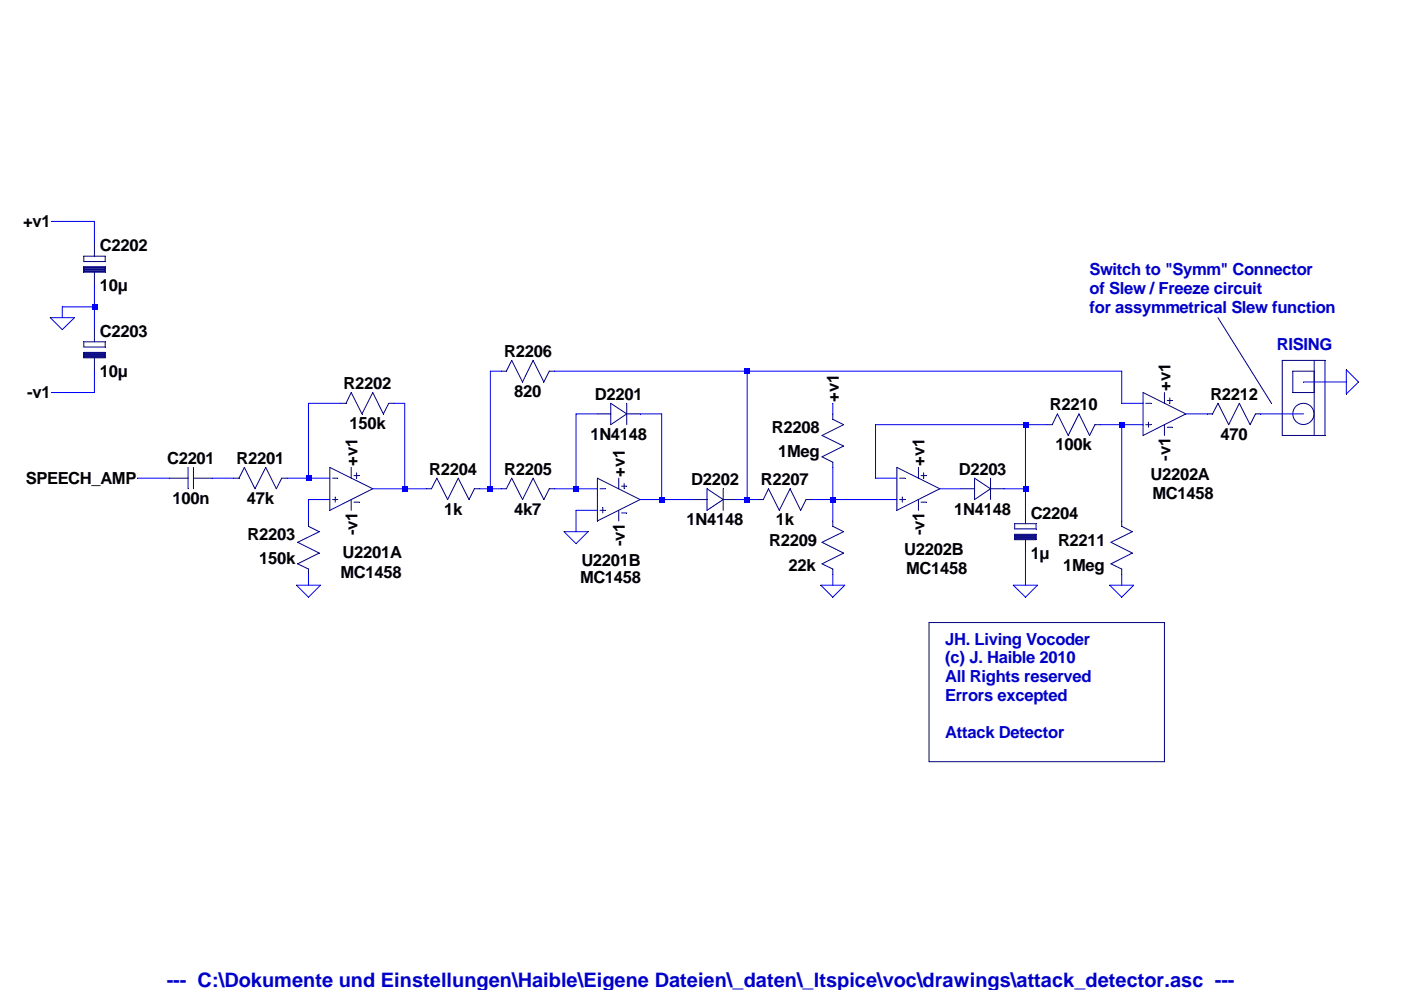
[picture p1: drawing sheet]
<svg xmlns="http://www.w3.org/2000/svg" width="297mm" height="210mm" viewBox="0 0 297 210" stroke-linecap="round" stroke-linejoin="round" font-family="sans-serif">
<path d="M278.6 76.4v15.9" fill="none" stroke="#00007f" stroke-width=".21"/>
<path d="M258.2 67.4l11.4 18.1" fill="none" stroke="#00007f" stroke-width=".21"/>
<path d="M197 161.5h49.9" fill="none" stroke="#00007f" stroke-width=".21"/>
<path d="M197 132v29.5" fill="none" stroke="#00007f" stroke-width=".21"/>
<path d="M197 132h49.9" fill="none" stroke="#00007f" stroke-width=".21"/>
<path d="M246.9 132v29.5" fill="none" stroke="#00007f" stroke-width=".21"/>
<path d="M274.1 83.2h4.5" fill="none" stroke="#00007f" stroke-width=".21"/>
<path d="M274.1 78.7v4.5" fill="none" stroke="#00007f" stroke-width=".21"/>
<path d="M274.1 78.7h4.5" fill="none" stroke="#00007f" stroke-width=".21"/>
<path d="M278.6 78.7v4.5" fill="none" stroke="#00007f" stroke-width=".21"/>
<path d="M271.9 92.3h9" fill="none" stroke="#00007f" stroke-width=".21"/>
<path d="M271.9 76.4v15.9" fill="none" stroke="#00007f" stroke-width=".21"/>
<path d="M271.9 76.4h9" fill="none" stroke="#00007f" stroke-width=".21"/>
<path d="M280.9 76.4v15.9" fill="none" stroke="#00007f" stroke-width=".21"/>
<g fill="none" stroke="#00007f" stroke-width=".21">
<path d="M17.8 56.6h4.5"/>
<circle cx="276.3" cy="87.8" r="2.25"/>
</g>
<path d="M22.3 56.6v1.1" fill="none" stroke="#00007f" stroke-width=".21"/>
<path d="M17.8 57.7h4.5" fill="none" stroke="#00007f" stroke-width=".21"/>
<path d="M17.8 56.6v1.1" fill="none" stroke="#00007f" stroke-width=".21"/>
<path d="M20 57.7v2.8" fill="none" stroke="#00007f" stroke-width=".21"/>
<path d="M20 51.5v2.8" fill="none" stroke="#00007f" stroke-width=".21"/>
<path d="M17.8 55.5h4.5" fill="none" stroke="#00007f" stroke-width=".21"/>
<path d="M17.8 54.3h4.5" fill="none" stroke="#00007f" stroke-width=".21"/>
<path d="M22.3 54.3v1.2" fill="none" stroke="#00007f" stroke-width=".21"/>
<path d="M17.8 54.3v1.2" fill="none" stroke="#00007f" stroke-width=".21"/>
<path d="M17.8 56.7h4.5" fill="none" stroke="#00007f" stroke-width=".21"/>
<path d="M17.8 56.9h4.5" fill="none" stroke="#00007f" stroke-width=".21"/>
<path d="M17.8 57h4.5" fill="none" stroke="#00007f" stroke-width=".21"/>
<path d="M17.8 57.1h4.5" fill="none" stroke="#00007f" stroke-width=".21"/>
<path d="M17.8 57.3h4.5" fill="none" stroke="#00007f" stroke-width=".21"/>
<path d="M17.8 57.4h4.5" fill="none" stroke="#00007f" stroke-width=".21"/>
<path d="M17.8 57.6h4.5" fill="none" stroke="#00007f" stroke-width=".21"/>
<path d="M17.8 74.7h4.5" fill="none" stroke="#00007f" stroke-width=".21"/>
<path d="M22.3 74.7v1.2" fill="none" stroke="#00007f" stroke-width=".21"/>
<path d="M17.8 75.9h4.5" fill="none" stroke="#00007f" stroke-width=".21"/>
<path d="M17.8 74.7v1.2" fill="none" stroke="#00007f" stroke-width=".21"/>
<path d="M20 75.9v2.8" fill="none" stroke="#00007f" stroke-width=".21"/>
<path d="M20 69.6v2.9" fill="none" stroke="#00007f" stroke-width=".21"/>
<path d="M17.8 73.6h4.5" fill="none" stroke="#00007f" stroke-width=".21"/>
<path d="M17.8 72.5h4.5" fill="none" stroke="#00007f" stroke-width=".21"/>
<path d="M22.3 72.5v1.1" fill="none" stroke="#00007f" stroke-width=".21"/>
<path d="M17.8 72.5v1.1" fill="none" stroke="#00007f" stroke-width=".21"/>
<path d="M17.8 74.9h4.5" fill="none" stroke="#00007f" stroke-width=".21"/>
<path d="M17.8 75h4.5" fill="none" stroke="#00007f" stroke-width=".21"/>
<path d="M17.8 75.1h4.5" fill="none" stroke="#00007f" stroke-width=".21"/>
<path d="M17.8 75.3h4.5" fill="none" stroke="#00007f" stroke-width=".21"/>
<path d="M17.8 75.4h4.5" fill="none" stroke="#00007f" stroke-width=".21"/>
<path d="M17.8 75.6h4.5" fill="none" stroke="#00007f" stroke-width=".21"/>
<path d="M17.8 75.7h4.5" fill="none" stroke="#00007f" stroke-width=".21"/>
<path d="M69.9 99.1l9.1 4.5" fill="none" stroke="#00007f" stroke-width=".21"/>
<path d="M79 103.6l-9.1 4.6" fill="none" stroke="#00007f" stroke-width=".21"/>
<path d="M69.9 99.1v9.1" fill="none" stroke="#00007f" stroke-width=".21"/>
<path d="M70.5 101.4h1.1" fill="none" stroke="#00007f" stroke-width=".21"/>
<path d="M70.5 105.9h1.1" fill="none" stroke="#00007f" stroke-width=".21"/>
<path d="M71.1 105.4v1.1" fill="none" stroke="#00007f" stroke-width=".21"/>
<path d="M74.5 99.1v2.3" fill="none" stroke="#00007f" stroke-width=".21"/>
<path d="M74.5 105.9v2.3" fill="none" stroke="#00007f" stroke-width=".21"/>
<path d="M75.1 100.8h1.1" fill="none" stroke="#00007f" stroke-width=".21"/>
<path d="M75.6 100.2v1.2" fill="none" stroke="#00007f" stroke-width=".21"/>
<path d="M75.1 106.5h1.1" fill="none" stroke="#00007f" stroke-width=".21"/>
<path d="M72.2 85.5h1.2" fill="none" stroke="#00007f" stroke-width=".21"/>
<path d="M74.5 83.2l-1.1 2.3" fill="none" stroke="#00007f" stroke-width=".21"/>
<path d="M74.5 83.2l2.2 4.6" fill="none" stroke="#00007f" stroke-width=".21"/>
<path d="M79 83.2l-2.3 4.6" fill="none" stroke="#00007f" stroke-width=".21"/>
<path d="M79 83.2l2.3 4.6" fill="none" stroke="#00007f" stroke-width=".21"/>
<path d="M82.4 85.5h1.2" fill="none" stroke="#00007f" stroke-width=".21"/>
<path d="M82.4 85.5l-1.1 2.3" fill="none" stroke="#00007f" stroke-width=".21"/>
<path d="M49.5 101.4h1.2" fill="none" stroke="#00007f" stroke-width=".21"/>
<path d="M51.8 99.1l-1.1 2.3" fill="none" stroke="#00007f" stroke-width=".21"/>
<path d="M51.8 99.1l2.3 4.5" fill="none" stroke="#00007f" stroke-width=".21"/>
<path d="M56.3 99.1l-2.2 4.5" fill="none" stroke="#00007f" stroke-width=".21"/>
<path d="M56.3 99.1l2.3 4.5" fill="none" stroke="#00007f" stroke-width=".21"/>
<path d="M59.7 101.4h1.2" fill="none" stroke="#00007f" stroke-width=".21"/>
<path d="M59.7 101.4l-1.1 2.2" fill="none" stroke="#00007f" stroke-width=".21"/>
<path d="M65.4 110.4v1.2" fill="none" stroke="#00007f" stroke-width=".21"/>
<path d="M65.4 111.6l2.3 1.1" fill="none" stroke="#00007f" stroke-width=".21"/>
<path d="M67.7 112.7l-4.6 2.3" fill="none" stroke="#00007f" stroke-width=".21"/>
<path d="M63.1 115l4.6 2.3" fill="none" stroke="#00007f" stroke-width=".21"/>
<path d="M67.7 117.3l-4.6 2.2" fill="none" stroke="#00007f" stroke-width=".21"/>
<path d="M65.4 120.6v1.2" fill="none" stroke="#00007f" stroke-width=".21"/>
<path d="M63.1 119.5l2.3 1.1" fill="none" stroke="#00007f" stroke-width=".21"/>
<path d="M35.9 101.4h4" fill="none" stroke="#00007f" stroke-width=".21"/>
<path d="M41 101.4h4" fill="none" stroke="#00007f" stroke-width=".21"/>
<path d="M41 99.1v4.5" fill="none" stroke="#00007f" stroke-width=".21"/>
<path d="M39.9 99.1v4.5" fill="none" stroke="#00007f" stroke-width=".21"/>
<path d="M126.7 101.4l9 4.5" fill="none" stroke="#00007f" stroke-width=".21"/>
<path d="M135.7 105.9l-9 4.5" fill="none" stroke="#00007f" stroke-width=".21"/>
<path d="M126.7 101.4v9" fill="none" stroke="#00007f" stroke-width=".21"/>
<path d="M127.2 103.6h1.2" fill="none" stroke="#00007f" stroke-width=".21"/>
<path d="M127.2 108.2h1.2" fill="none" stroke="#00007f" stroke-width=".21"/>
<path d="M127.8 107.6v1.2" fill="none" stroke="#00007f" stroke-width=".21"/>
<path d="M131.2 101.4v2.2" fill="none" stroke="#00007f" stroke-width=".21"/>
<path d="M131.2 108.2v2.2" fill="none" stroke="#00007f" stroke-width=".21"/>
<path d="M131.8 103.1h1.1" fill="none" stroke="#00007f" stroke-width=".21"/>
<path d="M132.3 102.5v1.1" fill="none" stroke="#00007f" stroke-width=".21"/>
<path d="M131.8 108.8h1.1" fill="none" stroke="#00007f" stroke-width=".21"/>
<path d="M106.3 103.6h1.1" fill="none" stroke="#00007f" stroke-width=".21"/>
<path d="M108.5 101.4l-1.1 2.2" fill="none" stroke="#00007f" stroke-width=".21"/>
<path d="M108.5 101.4l2.3 4.5" fill="none" stroke="#00007f" stroke-width=".21"/>
<path d="M113 101.4l-2.2 4.5" fill="none" stroke="#00007f" stroke-width=".21"/>
<path d="M113 101.4l2.3 4.5" fill="none" stroke="#00007f" stroke-width=".21"/>
<path d="M116.5 103.6h1.1" fill="none" stroke="#00007f" stroke-width=".21"/>
<path d="M116.5 103.6l-1.2 2.3" fill="none" stroke="#00007f" stroke-width=".21"/>
<path d="M90.4 103.6h1.1" fill="none" stroke="#00007f" stroke-width=".21"/>
<path d="M92.6 101.4l-1.1 2.2" fill="none" stroke="#00007f" stroke-width=".21"/>
<path d="M92.6 101.4l2.3 4.5" fill="none" stroke="#00007f" stroke-width=".21"/>
<path d="M97.2 101.4l-2.3 4.5" fill="none" stroke="#00007f" stroke-width=".21"/>
<path d="M97.2 101.4l2.2 4.5" fill="none" stroke="#00007f" stroke-width=".21"/>
<path d="M100.6 103.6h1.1" fill="none" stroke="#00007f" stroke-width=".21"/>
<path d="M100.6 103.6l-1.2 2.3" fill="none" stroke="#00007f" stroke-width=".21"/>
<path d="M132.9 85.5v4.5" fill="none" stroke="#00007f" stroke-width=".21"/>
<path d="M129.5 85.5v4.5" fill="none" stroke="#00007f" stroke-width=".21"/>
<path d="M129.5 85.5l3.4 2.3" fill="none" stroke="#00007f" stroke-width=".21"/>
<path d="M132.9 87.8l-3.4 2.2" fill="none" stroke="#00007f" stroke-width=".21"/>
<path d="M126.7 87.8h2.8" fill="none" stroke="#00007f" stroke-width=".21"/>
<path d="M132.9 87.8h2.8" fill="none" stroke="#00007f" stroke-width=".21"/>
<path d="M153.3 103.6v4.6" fill="none" stroke="#00007f" stroke-width=".21"/>
<path d="M149.9 103.6v4.6" fill="none" stroke="#00007f" stroke-width=".21"/>
<path d="M149.9 103.6l3.4 2.3" fill="none" stroke="#00007f" stroke-width=".21"/>
<path d="M153.3 105.9l-3.4 2.3" fill="none" stroke="#00007f" stroke-width=".21"/>
<path d="M147.1 105.9h2.8" fill="none" stroke="#00007f" stroke-width=".21"/>
<path d="M153.3 105.9h2.9" fill="none" stroke="#00007f" stroke-width=".21"/>
<path d="M106.3 78.7h1.1" fill="none" stroke="#00007f" stroke-width=".21"/>
<path d="M108.5 76.4l-1.1 2.3" fill="none" stroke="#00007f" stroke-width=".21"/>
<path d="M108.5 76.4l2.3 4.6" fill="none" stroke="#00007f" stroke-width=".21"/>
<path d="M113 76.4l-2.2 4.6" fill="none" stroke="#00007f" stroke-width=".21"/>
<path d="M113 76.4l2.3 4.6" fill="none" stroke="#00007f" stroke-width=".21"/>
<path d="M116.5 78.7h1.1" fill="none" stroke="#00007f" stroke-width=".21"/>
<path d="M116.5 78.7l-1.2 2.3" fill="none" stroke="#00007f" stroke-width=".21"/>
<path d="M160.7 105.9h1.1" fill="none" stroke="#00007f" stroke-width=".21"/>
<path d="M162.9 103.6l-1.1 2.3" fill="none" stroke="#00007f" stroke-width=".21"/>
<path d="M162.9 103.6l2.3 4.6" fill="none" stroke="#00007f" stroke-width=".21"/>
<path d="M167.5 103.6l-2.3 4.6" fill="none" stroke="#00007f" stroke-width=".21"/>
<path d="M167.5 103.6l2.3 4.6" fill="none" stroke="#00007f" stroke-width=".21"/>
<path d="M170.9 105.9h1.1" fill="none" stroke="#00007f" stroke-width=".21"/>
<path d="M170.9 105.9l-1.1 2.3" fill="none" stroke="#00007f" stroke-width=".21"/>
<path d="M176.6 110.4v1.2" fill="none" stroke="#00007f" stroke-width=".21"/>
<path d="M176.6 111.6l2.3 1.1" fill="none" stroke="#00007f" stroke-width=".21"/>
<path d="M178.9 112.7l-4.6 2.3" fill="none" stroke="#00007f" stroke-width=".21"/>
<path d="M174.3 115l4.6 2.3" fill="none" stroke="#00007f" stroke-width=".21"/>
<path d="M178.9 117.3l-4.6 2.2" fill="none" stroke="#00007f" stroke-width=".21"/>
<path d="M176.6 120.6v1.2" fill="none" stroke="#00007f" stroke-width=".21"/>
<path d="M174.3 119.5l2.3 1.1" fill="none" stroke="#00007f" stroke-width=".21"/>
<path d="M176.6 87.8v1.1" fill="none" stroke="#00007f" stroke-width=".21"/>
<path d="M176.6 88.9l2.3 1.1" fill="none" stroke="#00007f" stroke-width=".21"/>
<path d="M178.9 90l-4.6 2.3" fill="none" stroke="#00007f" stroke-width=".21"/>
<path d="M174.3 92.3l4.6 2.3" fill="none" stroke="#00007f" stroke-width=".21"/>
<path d="M178.9 94.6l-4.6 2.3" fill="none" stroke="#00007f" stroke-width=".21"/>
<path d="M176.6 98v1.1" fill="none" stroke="#00007f" stroke-width=".21"/>
<path d="M174.3 96.9l2.3 1.1" fill="none" stroke="#00007f" stroke-width=".21"/>
<path d="M190.2 99.1l9.1 4.5" fill="none" stroke="#00007f" stroke-width=".21"/>
<path d="M199.3 103.6l-9.1 4.6" fill="none" stroke="#00007f" stroke-width=".21"/>
<path d="M190.2 99.1v9.1" fill="none" stroke="#00007f" stroke-width=".21"/>
<path d="M190.8 101.4h1.1" fill="none" stroke="#00007f" stroke-width=".21"/>
<path d="M190.8 105.9h1.1" fill="none" stroke="#00007f" stroke-width=".21"/>
<path d="M191.3 105.4v1.1" fill="none" stroke="#00007f" stroke-width=".21"/>
<path d="M194.7 99.1v2.3" fill="none" stroke="#00007f" stroke-width=".21"/>
<path d="M194.7 105.9v2.3" fill="none" stroke="#00007f" stroke-width=".21"/>
<path d="M195.3 100.8h1.1" fill="none" stroke="#00007f" stroke-width=".21"/>
<path d="M195.8 100.2v1.2" fill="none" stroke="#00007f" stroke-width=".21"/>
<path d="M195.3 106.5h1.1" fill="none" stroke="#00007f" stroke-width=".21"/>
<path d="M210 101.4v4.5" fill="none" stroke="#00007f" stroke-width=".21"/>
<path d="M206.6 101.4v4.5" fill="none" stroke="#00007f" stroke-width=".21"/>
<path d="M206.6 101.4l3.4 2.2" fill="none" stroke="#00007f" stroke-width=".21"/>
<path d="M210 103.6l-3.4 2.3" fill="none" stroke="#00007f" stroke-width=".21"/>
<path d="M203.8 103.6h2.8" fill="none" stroke="#00007f" stroke-width=".21"/>
<path d="M210 103.6h2.8" fill="none" stroke="#00007f" stroke-width=".21"/>
<path d="M215.1 113.3h4.6" fill="none" stroke="#00007f" stroke-width=".21"/>
<path d="M219.7 113.3v1.1" fill="none" stroke="#00007f" stroke-width=".21"/>
<path d="M215.1 114.4h4.6" fill="none" stroke="#00007f" stroke-width=".21"/>
<path d="M215.1 113.3v1.1" fill="none" stroke="#00007f" stroke-width=".21"/>
<path d="M217.4 114.4v2.9" fill="none" stroke="#00007f" stroke-width=".21"/>
<path d="M217.4 108.2v2.8" fill="none" stroke="#00007f" stroke-width=".21"/>
<path d="M215.1 112.1h4.6" fill="none" stroke="#00007f" stroke-width=".21"/>
<path d="M215.1 111h4.6" fill="none" stroke="#00007f" stroke-width=".21"/>
<path d="M219.7 111v1.1" fill="none" stroke="#00007f" stroke-width=".21"/>
<path d="M215.1 111v1.1" fill="none" stroke="#00007f" stroke-width=".21"/>
<path d="M215.1 113.5h4.6" fill="none" stroke="#00007f" stroke-width=".21"/>
<path d="M215.1 113.6h4.6" fill="none" stroke="#00007f" stroke-width=".21"/>
<path d="M215.1 113.7h4.6" fill="none" stroke="#00007f" stroke-width=".21"/>
<path d="M215.1 113.9h4.6" fill="none" stroke="#00007f" stroke-width=".21"/>
<path d="M215.1 114h4.6" fill="none" stroke="#00007f" stroke-width=".21"/>
<path d="M215.1 114.1h4.6" fill="none" stroke="#00007f" stroke-width=".21"/>
<path d="M215.1 114.3h4.6" fill="none" stroke="#00007f" stroke-width=".21"/>
<path d="M222 90h1.1" fill="none" stroke="#00007f" stroke-width=".21"/>
<path d="M224.2 87.8l-1.1 2.2" fill="none" stroke="#00007f" stroke-width=".21"/>
<path d="M224.2 87.8l2.3 4.5" fill="none" stroke="#00007f" stroke-width=".21"/>
<path d="M228.8 87.8l-2.3 4.5" fill="none" stroke="#00007f" stroke-width=".21"/>
<path d="M228.8 87.8l2.2 4.5" fill="none" stroke="#00007f" stroke-width=".21"/>
<path d="M232.2 90h1.1" fill="none" stroke="#00007f" stroke-width=".21"/>
<path d="M232.2 90l-1.2 2.3" fill="none" stroke="#00007f" stroke-width=".21"/>
<path d="M237.8 110.4v1.2" fill="none" stroke="#00007f" stroke-width=".21"/>
<path d="M237.8 111.6l2.3 1.1" fill="none" stroke="#00007f" stroke-width=".21"/>
<path d="M240.1 112.7l-4.6 2.3" fill="none" stroke="#00007f" stroke-width=".21"/>
<path d="M235.5 115l4.6 2.3" fill="none" stroke="#00007f" stroke-width=".21"/>
<path d="M240.1 117.3l-4.6 2.2" fill="none" stroke="#00007f" stroke-width=".21"/>
<path d="M237.8 120.6v1.2" fill="none" stroke="#00007f" stroke-width=".21"/>
<path d="M235.5 119.5l2.3 1.1" fill="none" stroke="#00007f" stroke-width=".21"/>
<path d="M242.4 83.2l9 4.6" fill="none" stroke="#00007f" stroke-width=".21"/>
<path d="M251.4 87.8l-9 4.5" fill="none" stroke="#00007f" stroke-width=".21"/>
<path d="M242.4 83.2v9.1" fill="none" stroke="#00007f" stroke-width=".21"/>
<path d="M242.9 85.5h1.1" fill="none" stroke="#00007f" stroke-width=".21"/>
<path d="M242.9 90h1.1" fill="none" stroke="#00007f" stroke-width=".21"/>
<path d="M243.5 89.5v1.1" fill="none" stroke="#00007f" stroke-width=".21"/>
<path d="M246.9 83.2v2.3" fill="none" stroke="#00007f" stroke-width=".21"/>
<path d="M246.9 90v2.3" fill="none" stroke="#00007f" stroke-width=".21"/>
<path d="M247.5 84.9h1.1" fill="none" stroke="#00007f" stroke-width=".21"/>
<path d="M248 84.4v1.1" fill="none" stroke="#00007f" stroke-width=".21"/>
<path d="M247.5 90.6h1.1" fill="none" stroke="#00007f" stroke-width=".21"/>
<path d="M256 87.8h1.1" fill="none" stroke="#00007f" stroke-width=".21"/>
<path d="M258.2 85.5l-1.1 2.3" fill="none" stroke="#00007f" stroke-width=".21"/>
<path d="M258.2 85.5l2.3 4.5" fill="none" stroke="#00007f" stroke-width=".21"/>
<path d="M262.8 85.5l-2.3 4.5" fill="none" stroke="#00007f" stroke-width=".21"/>
<path d="M262.8 85.5l2.2 4.5" fill="none" stroke="#00007f" stroke-width=".21"/>
<path d="M266.2 87.8h1.1" fill="none" stroke="#00007f" stroke-width=".21"/>
<path d="M266.2 87.8l-1.2 2.2" fill="none" stroke="#00007f" stroke-width=".21"/>
<path d="M11 46.9h9M10.7 67.4h5.1l-2.6 2.5zM285.5 78.4l2.5 2.6-2.5 2.5zM119.6 112.7h5.1l-2.6 2.6zM62.9 124.1h5l-2.5 2.5zM174 124.1h5.1l-2.5 2.5zM214.8 124.1h5.2l-2.6 2.5zM235.3 124.1h5.1l-2.6 2.5z" fill="none" stroke="#00f" stroke-width=".21"/>
<path d="M20 46.9v4.6" fill="none" stroke="#00f" stroke-width=".21"/>
<path d="M20 60.5v4.6" fill="none" stroke="#00f" stroke-width=".21"/>
<path d="M13.2 65.1h6.8" fill="none" stroke="#00f" stroke-width=".21"/>
<path d="M13.2 65.1v2.3" fill="none" stroke="#00f" stroke-width=".21"/>
<path d="M20 65.1v4.5" fill="none" stroke="#00f" stroke-width=".21"/>
<path d="M104 78.7h2.3" fill="none" stroke="#00f" stroke-width=".21"/>
<path d="M117.6 78.7h40.8" fill="none" stroke="#00f" stroke-width=".21"/>
<path d="M158.4 78.7h79.4" fill="none" stroke="#00f" stroke-width=".21"/>
<path d="M276.4 81h9.1" fill="none" stroke="#00f" stroke-width=".21"/>
<path d="M20 78.7v4.5" fill="none" stroke="#00f" stroke-width=".21"/>
<path d="M11 83.2h9" fill="none" stroke="#00f" stroke-width=".21"/>
<path d="M65.4 85.5h6.8" fill="none" stroke="#00f" stroke-width=".21"/>
<path d="M83.6 85.5h2.2" fill="none" stroke="#00f" stroke-width=".21"/>
<path d="M237.8 78.7v6.8" fill="none" stroke="#00f" stroke-width=".21"/>
<path d="M237.8 85.5h4.6" fill="none" stroke="#00f" stroke-width=".21"/>
<path d="M122.1 87.8h4.6" fill="none" stroke="#00f" stroke-width=".21"/>
<path d="M135.7 87.8h4.6" fill="none" stroke="#00f" stroke-width=".21"/>
<path d="M176.6 85.5v2.3" fill="none" stroke="#00f" stroke-width=".21"/>
<path d="M251.4 87.8h4.6" fill="none" stroke="#00f" stroke-width=".21"/>
<path d="M267.3 87.8h9.1" fill="none" stroke="#00f" stroke-width=".21"/>
<path d="M185.6 90h31.8" fill="none" stroke="#00f" stroke-width=".21"/>
<path d="M217.4 90h4.6" fill="none" stroke="#00f" stroke-width=".21"/>
<path d="M233.3 90h4.5" fill="none" stroke="#00f" stroke-width=".21"/>
<path d="M237.8 90h4.6" fill="none" stroke="#00f" stroke-width=".21"/>
<path d="M29.1 101.4h6.8" fill="none" stroke="#00f" stroke-width=".21"/>
<path d="M45 101.4h4.5" fill="none" stroke="#00f" stroke-width=".21"/>
<path d="M65.4 85.5v15.9" fill="none" stroke="#00f" stroke-width=".21"/>
<path d="M60.9 101.4h4.5" fill="none" stroke="#00f" stroke-width=".21"/>
<path d="M65.4 101.4h4.5" fill="none" stroke="#00f" stroke-width=".21"/>
<path d="M185.6 90v11.4" fill="none" stroke="#00f" stroke-width=".21"/>
<path d="M185.6 101.4h4.6" fill="none" stroke="#00f" stroke-width=".21"/>
<path d="M85.8 85.5v18.1" fill="none" stroke="#00f" stroke-width=".21"/>
<path d="M79 103.6h6.8" fill="none" stroke="#00f" stroke-width=".21"/>
<path d="M85.8 103.6h4.6" fill="none" stroke="#00f" stroke-width=".21"/>
<path d="M104 78.7v24.9" fill="none" stroke="#00f" stroke-width=".21"/>
<path d="M101.7 103.6h2.3" fill="none" stroke="#00f" stroke-width=".21"/>
<path d="M104 103.6h2.3" fill="none" stroke="#00f" stroke-width=".21"/>
<path d="M122.1 87.8v15.8" fill="none" stroke="#00f" stroke-width=".21"/>
<path d="M117.6 103.6h4.5" fill="none" stroke="#00f" stroke-width=".21"/>
<path d="M122.1 103.6h4.6" fill="none" stroke="#00f" stroke-width=".21"/>
<path d="M199.3 103.6h4.5" fill="none" stroke="#00f" stroke-width=".21"/>
<path d="M217.4 90v13.6" fill="none" stroke="#00f" stroke-width=".21"/>
<path d="M212.8 103.6h4.6" fill="none" stroke="#00f" stroke-width=".21"/>
<path d="M65.4 105.9h4.5" fill="none" stroke="#00f" stroke-width=".21"/>
<path d="M140.3 87.8v18.1" fill="none" stroke="#00f" stroke-width=".21"/>
<path d="M135.7 105.9h4.6" fill="none" stroke="#00f" stroke-width=".21"/>
<path d="M140.3 105.9h6.8" fill="none" stroke="#00f" stroke-width=".21"/>
<path d="M158.4 78.7v27.2" fill="none" stroke="#00f" stroke-width=".21"/>
<path d="M156.2 105.9h2.2" fill="none" stroke="#00f" stroke-width=".21"/>
<path d="M158.4 105.9h2.3" fill="none" stroke="#00f" stroke-width=".21"/>
<path d="M176.6 99.1v6.8" fill="none" stroke="#00f" stroke-width=".21"/>
<path d="M172 105.9h4.6" fill="none" stroke="#00f" stroke-width=".21"/>
<path d="M176.6 105.9h13.6" fill="none" stroke="#00f" stroke-width=".21"/>
<path d="M122.1 108.2h4.6" fill="none" stroke="#00f" stroke-width=".21"/>
<path d="M217.4 103.6v4.6" fill="none" stroke="#00f" stroke-width=".21"/>
<path d="M65.4 105.9v4.5" fill="none" stroke="#00f" stroke-width=".21"/>
<path d="M176.6 105.9v4.5" fill="none" stroke="#00f" stroke-width=".21"/>
<path d="M237.8 90v20.4" fill="none" stroke="#00f" stroke-width=".21"/>
<path d="M122.1 108.2v4.5" fill="none" stroke="#00f" stroke-width=".21"/>
<path d="M65.4 121.8v2.3" fill="none" stroke="#00f" stroke-width=".21"/>
<path d="M176.6 121.8v2.3" fill="none" stroke="#00f" stroke-width=".21"/>
<path d="M217.4 117.3v6.8" fill="none" stroke="#00f" stroke-width=".21"/>
<path d="M237.8 121.8v2.3" fill="none" stroke="#00f" stroke-width=".21"/>
<g fill="#00f">
<path d="M19.5 64.5h1.1v1.2h-1.1z"/>
<path d="M64.9 100.8h1.1v1.2h-1.1z"/>
<path d="M85.3 103.1h1.1v1.1h-1.1z"/>
<path d="M103.4 103.1h1.2v1.1h-1.2z"/>
<path d="M121.6 103.1h1.1v1.1h-1.1z"/>
<path d="M139.7 105.4h1.2v1.1h-1.2z"/>
<path d="M157.9 78.1h1.1v1.2h-1.1z"/>
<path d="M157.9 105.4h1.1v1.1h-1.1z"/>
<path d="M176 105.4h1.2v1.1h-1.2z"/>
<path d="M216.9 89.5h1.1v1.1h-1.1z"/>
<path d="M216.9 103.1h1.1v1.1h-1.1z"/>
<path d="M237.3 89.5h1.1v1.1h-1.1z"/>
</g>
<text font-size="4.2" fill="#0000c8" x="35.3" y="209.2">--- C:\Dokumente und Einstellungen\Haible\Eigene Dateien\_daten\_ltspice\voc\drawings\attack_detector.asc ---</text>
<g font-size="3.5">
<text x="4.9" y="48.2">+v1</text>
<text x="21.2" y="53.3">C2202</text>
<text x="21.2" y="61.8">10µ</text>
<text x="21.2" y="71.4">C2203</text>
<text x="106.9" y="75.6">R2206</text>
<text x="21.2" y="79.9">10µ</text>
<text x="72.9" y="82.5">R2202</text>
<text x="248.2" y="82.9" transform="rotate(-90 248.2 82.9)">+v1</text>
<text x="5.8" y="84.5">-v1</text>
<text x="109" y="84.2">820</text>
<text x="126.2" y="84.8">D2201</text>
<text x="177.8" y="85.2" transform="rotate(-90 177.8 85.2)">+v1</text>
<text x="222.6" y="87">R2210</text>
<text x="256.6" y="84.8">R2212</text>
<text x="74.1" y="90.9">150k</text>
<text x="125.2" y="93.2">1N4148</text>
<text x="163.7" y="91.8">R2208</text>
<text x="223.8" y="95.5">100k</text>
<text x="258.8" y="93.2">470</text>
<text x="35.4" y="98.3">C2201</text>
<text x="50.2" y="98.3">R2201</text>
<text x="75.8" y="98.8" transform="rotate(-90 75.8 98.8)">+v1</text>
<text x="91" y="100.6">R2204</text>
<text x="106.9" y="100.6">R2205</text>
<text x="132.5" y="101.1" transform="rotate(-90 132.5 101.1)">+v1</text>
<text x="165" y="96.9">1Meg</text>
<text x="196" y="98.8" transform="rotate(-90 196 98.8)">+v1</text>
<text x="203.3" y="100.6">D2203</text>
<text x="243.9" y="101.8">U2202A</text>
<text x="248.2" y="97.7" transform="rotate(-90 248.2 97.7)">-v1</text>
<text x="5.5" y="102.6">SPEECH_AMP</text>
<text x="36.6" y="106.8">100n</text>
<text x="52.3" y="106.8">47k</text>
<text x="146.6" y="102.9">D2202</text>
<text x="161.3" y="102.9">R2207</text>
<text x="244.3" y="105.9">MC1458</text>
<text x="75.8" y="113.5" transform="rotate(-90 75.8 113.5)">-v1</text>
<text x="94.1" y="109.1">1k</text>
<text x="109" y="109.1">4k7</text>
<text x="145.6" y="111.4">1N4148</text>
<text x="164.5" y="111.4">1k</text>
<text x="196" y="113.5" transform="rotate(-90 196 113.5)">-v1</text>
<text x="202.3" y="109.1">1N4148</text>
<text x="218.5" y="110">C2204</text>
<text x="52.5" y="114.5">R2203</text>
<text x="54.9" y="119.6">150k</text>
<text x="72.6" y="118.4">U2201A</text>
<text x="123.3" y="119.9">U2201B</text>
<text x="132.5" y="115.8" transform="rotate(-90 132.5 115.8)">-v1</text>
<text x="163.1" y="115.8">R2209</text>
<text x="191.7" y="117.6">U2202B</text>
<text x="218.5" y="118.5">1µ</text>
<text x="224.3" y="115.8">R2211</text>
<text x="72.2" y="122.5">MC1458</text>
<text x="123" y="123.6">MC1458</text>
<text x="167.2" y="121">22k</text>
<text x="192.1" y="121.8">MC1458</text>
<text x="225.4" y="121">1Meg</text>
</g>
<g font-size="3.5" fill="#0000c8">
<text x="231" y="58.4">Switch to &quot;Symm&quot; Connector</text>
<text x="231" y="62.4">of Slew / Freeze circuit</text>
<text x="231" y="66.3">for assymmetrical Slew function</text>
<text x="270.7" y="74.3">RISING</text>
<text x="200.4" y="136.7">JH. Living Vocoder</text>
<text x="200.4" y="140.6">(c) J. Haible 2010</text>
<text x="200.4" y="144.6">All Rights reserved</text>
<text x="200.4" y="148.5">Errors excepted</text>
<text x="200.4" y="156.5">Attack Detector</text>
</g>
</svg>
